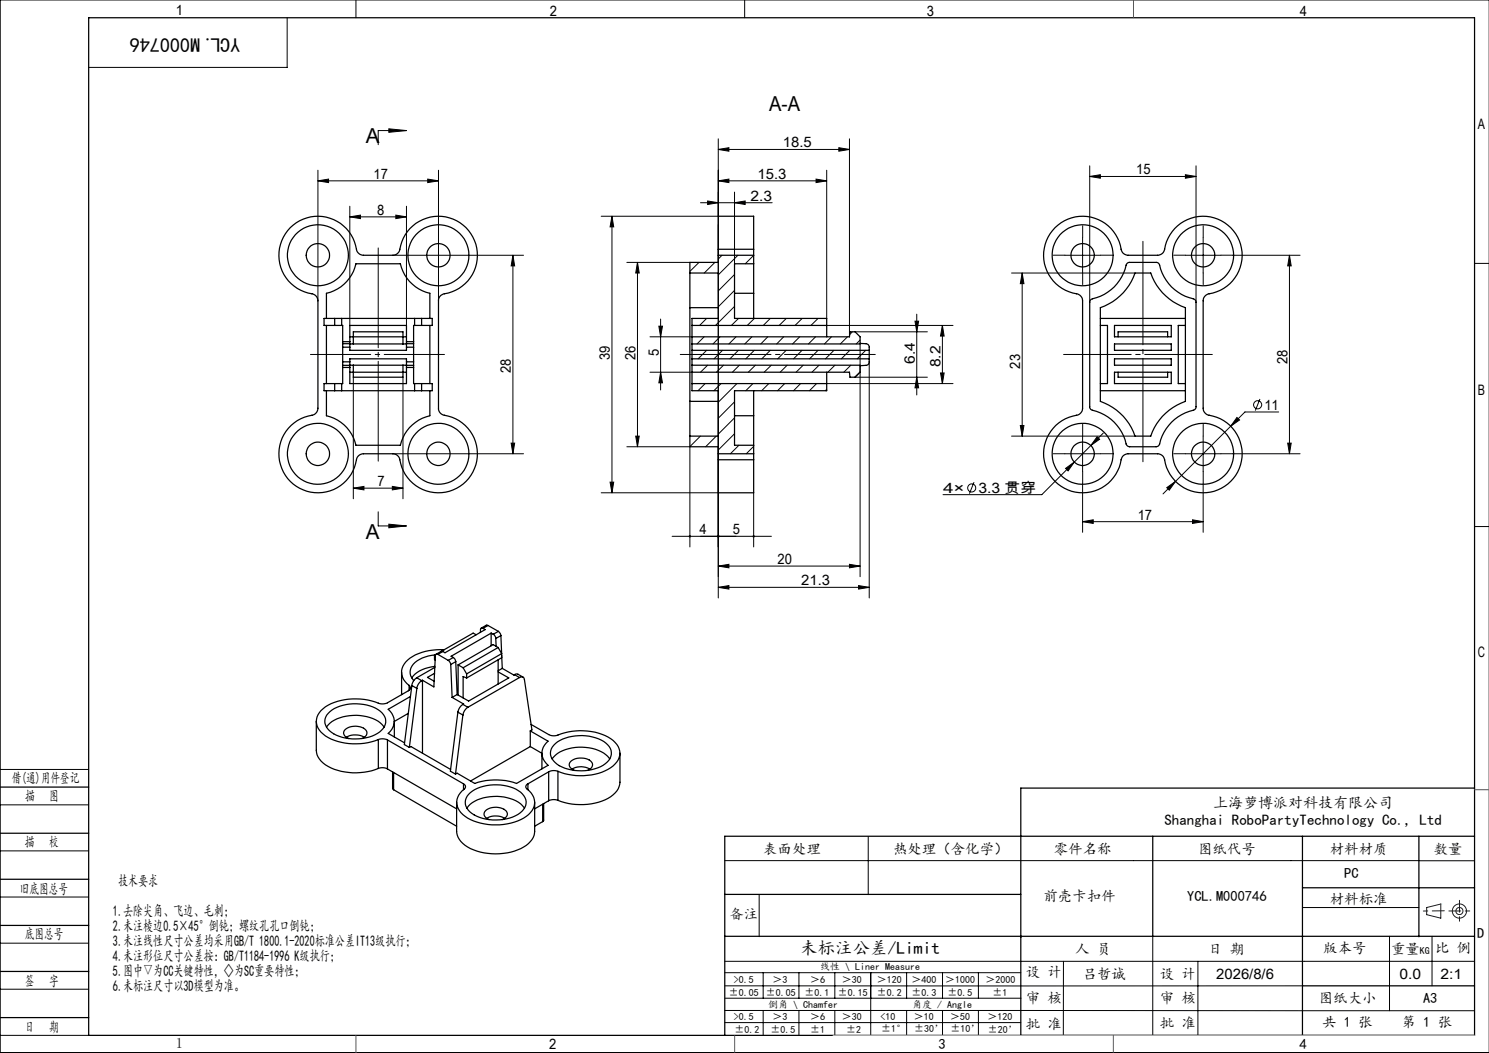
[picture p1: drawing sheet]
<svg xmlns="http://www.w3.org/2000/svg" width="420mm" height="297mm" viewBox="0 0 420 297" stroke-linecap="round" stroke-linejoin="round" font-family="sans-serif">
<g fill="none" stroke="#000" stroke-width=".28">
<path d="M100.4 0v5M210 0v5M420 0h-419.9v297h419.9M81 5v14h-56M109.7 36.3l5 .5-5 .5zM114.7 36.8h-8v4M202.6 39.2v129.5M239.6 39.2v55.8M89.7 51l3-.5v1zM89.7 51h34M89.7 48v36.8M98.7 58.2v33.6"/>
<path d="M114.7 58.2v33.6M120.7 50.5l3 .5-3 .5zM123.7 48v36.8M197.6 57.2h20.2M199.6 56.7l3 .5-3 .5zM202.6 51l3-.5v1zM202.6 42.2l3-.5v.9zM202.6 51h30.6M202.6 42.2h37M207.2 57.2l3-.5v1zM207.2 54.2v20.2M230.2 50.5l3 .5-3 .5z"/>
<path d="M233.2 48v41.8M236.6 41.7l3 .5-3 .4zM307.4 49.8l3-.5v1zM307.4 46.8v38.5M307.4 49.8h30M334.4 49.3l3 .5-3 .5zM337.4 46.8v38.5M98.7 61.2l3-.5v1zM98.7 61.2h16M110.8 72h36.9M111.7 60.7l3 .5-3 .5zM144.7 72l.5 3h-1z"/>
<path d="M144.7 72v56M169.6 61h33M172.6 61l.5 3h-1zM172.6 61v78M176.8 74h17.8M179.8 74l.5 3h-1zM179.8 74v52M197.2 74l-2.6 2.5M201.6 74l-3 3M203.7 72l-1.1 1.1M207.2 77.4l-4.6 4.7M208.1 72l-5.5 5.5"/>
<path d="M212.6 72l-2.4 2.4M285.3 77h34.8M288.3 77l.5 3h-1zM288.3 77v46M300.4 72h10M305.4 67v10M334.4 72h10M339.4 67v10M347.7 72h19M363.7 72l.5 3h-1zM363.7 72v56M415.9 74.3h4.1"/>
<path d="M183.3 95h11.9M185.8 92h1.1l-.6 3zM186.3 90v20M198.6 95l-2 2M199.3 89.8l-2 2M199.3 98.8l-2.4 2.4M203.1 95l-2 2M203.8 98.8l-2.4 2.4M207.2 81.9l-4.6 4.6M207.2 86.4l-5.4 5.4M207.6 95l-2 2M208.3 98.8l-2.4 2.4"/>
<path d="M208.3 89.8l-2 2M212.1 95l-2 2M212.8 98.8l-2.4 2.4M212.8 89.8l-2 2M216.6 95l-2 2M217.3 89.8l-2 2M217.3 98.8l-2.4 2.4M221.1 95l-2 2M221.8 98.8l-2.4 2.4M221.8 89.8l-2 2M225.6 95l-2 2M226.2 98.8l-2.4 2.4"/>
<path d="M226.3 89.8l-2 2M230 95l-2 2M230.8 89.8l-2.1 2M230.8 98.8l-2.4 2.4M233.2 91.8h35.6M234.5 95l-1.9 2M235.2 98.8l-2.4 2.4M239 95l-2 2M239.7 98.8l-2.4 2.4M240.4 93.6l-.7 .8M241.2 93.6h20.4M242.6 95.9l-1.1 1.1"/>
<path d="M242.6 97v65.7M244.2 98.8l-2.4 2.4M258.1 90.6h1l-.5 3zM258.6 88.6v22.8M265.8 91.8v16.4M265.8 91.8l.5 3h-1zM99.7 106.4v34.3M113.7 106.4v34.3M183.3 105h11.9M186.3 105l.6 3h-1.1zM198.9 108.2l-2 2M199.6 103l-2 2"/>
<path d="M203.4 108.2l-2 2M204.1 103l-2 2M207.2 117.9l-4.6 4.5M207.2 113.3l-4.6 4.7M207.9 108.2l-5.3 5.2M208.6 103l-2 2M212.4 108.2l-2 2M213.1 103l-2 2M216.9 108.2l-2.1 2M217.6 103l-2.1 2M221.3 108.2l-2 2M222 103l-1.9 2"/>
<path d="M225.8 108.2l-2 2M226.6 103l-2.1 2M230.3 108.2l-2 2M231 103l-2 2M233.2 109.8l-.4 .4M233.2 108.2h35.6M235.5 103l-2 2M240 103l-2 2M241.2 106.4h20.4M242.6 104.9l-1.5 1.5M245.2 102.1v66.6M258.6 106.4l.5 3h-1z"/>
<path d="M265.3 105.2h1l-.5 3zM348.9 117.8l.7 .7-2.5 1.7zM355.4 112.5l-1.3 3.3M360.7 116.2h-9.5l-23.2 23.1M99.7 137.7l3-.5v1zM99.7 137.7h14M110.7 137.2l3 .5-3 .5zM110.8 128h36.9M144.2 125h1l-.5 3zM169.6 139h33M172.1 136h1l-.5 3zM176.8 126h17.8v28.3"/>
<path d="M179.3 123h1l-.5 3zM197.6 123l-3 3M202 123l-3 3M207.2 122.3l-4.6 4.6M208.4 125.6l-2.4 2.4M212.6 125.9l-2.1 2.1M212.6 139v15.3M274.7 136l-1.3 3.2M285.3 123h34.8M287.8 120h1l-.5 3zM300.4 128h10M300.6 132.1l2.4-1.8-1.7 2.5z"/>
<path d="M305.4 123v10M305.4 136.3v13.8M309.5 123.2l.7 .7-2.5 1.8zM311.2 122.1l-17.3 17.4h-27.9M329.1 137.5l2.5-1.7-1.8 2.5zM334.4 128h10M339.4 123v10M339.4 136.3v13.8M347.7 128h19M363.2 125h1l-.5 3zM106.7 144.4v3.9h8M109.7 147.8l5 .5-5 .6z"/>
<path d="M189.6 151.3h28M202.6 159.7l3-.5v1zM202.6 159.7h40M239.6 159.2l3 .5-3 .5zM305.4 147.1l3-.5v1zM305.4 147.1h34M336.4 146.6l3 .5-3 .5zM415.9 148.5h4.1M202.6 165.7l3-.5v1zM202.6 165.7h42.6M242.2 165.2l3 .5-3 .5zM0 217h25"/>
<path d="M0 227h25M0 240h25M244.9 236v16.3M0 253h25M204.4 242.7h195.8M214.1 252.4v11.8M367.4 256h32.8M400.2 242.8h15.7M0 266h25M0 279h25M204.4 271.1h211.5M204.4 278.1h163"/>
<path d="M204.4 274.4h83.5M215.3 274.4v7.1M225.4 274.4v7.1M235.5 274.4v7.1M245.6 274.4v17.6M255.7 274.4v7.1M265.9 274.4v7.1M276 274.4v7.1M300 271.1l-.1 21M325.2 264.1v27.9M337.9 271.1v20.9M391.9 264.1v21"/>
<path d="M403.9 264.1v14M0 292h25M204.4 285l211.5 .1M204.4 288.4h83.5M204.5 281.5h83.5M215.3 285v7M225.4 285v7M235.5 285v7M255.7 285v7M265.9 285v7M276 285v7M287.9 292h128"/>
<circle cx="354.7" cy="114.2" r="1.15"/>
<circle cx="274.1" cy="137.6" r="1.15"/>
</g>
<g fill="none" stroke="#191924" stroke-width=".28">
<path d="M402.4 256l4-1v4l-4-1z"/>
<circle cx="411.7" cy="257" r="1"/>
<circle cx="411.7" cy="257" r="2"/>
</g>
<path d="M342 100h-42" fill="none" stroke="#000" stroke-width=".28" stroke-dasharray="30.5 1.3 1.3 1.3" stroke-dashoffset="11.4"/>
<path d="M322.4 68.1v62.1" fill="none" stroke="#000" stroke-width=".28" stroke-dasharray="30.5 1.3 1.3 1.3" stroke-dashoffset="1.3"/>
<g fill="none" stroke="#000" stroke-width=".28" stroke-dasharray="30.5 1.3 1.3 1.3">
<path d="M300.4 72h-3.3M305.4 67v-3.3M305.4 77v3.3M310.4 72h3.3M334.4 72h-3.3M339.4 67v-3.3M339.4 77v3.3M344.4 72h3.3M300.4 128h-3.3M305.4 123v-3.3M305.4 133v3.3M310.4 128h3.3"/>
<path d="M334.4 128h-3.3M339.4 123v-3.3M339.4 133v3.3M344.4 128h3.3"/>
</g>
<path d="M191.9 100h55" fill="none" stroke="#000" stroke-width=".28" stroke-dasharray="30.5 1.3 1.3 1.3" stroke-dashoffset="4.9"/>
<path d="M125.4 100h-37.8" fill="none" stroke="#000" stroke-width=".28" stroke-dasharray="30.5 1.3 1.3 1.3" stroke-dashoffset="13.5"/>
<path d="M106.7 69.9v60.2" fill="none" stroke="#000" stroke-width=".28" stroke-dasharray="30.5 1.3 1.3 1.3" stroke-dashoffset="2.3"/>
<g fill="none" stroke="#000" stroke-width=".35">
<path d="M25 5h390.9v287h-390.9zM81.9 64.2a11.1 11.1 0 0 1 11.5-2.5 11.1 11.1 0 0 1 7.4 9.3l.7 .7 .7 .3h8.6a2.02 2.02 0 0 0 2-1.7 11 11 0 0 1 11.5-9.3 11 11 0 0 1 10.4 10.7 11 11 0 0 1-9.7 11.2l-.9 .6-.4 1v30.6a1.95 1.95 0 0 0 1.6 2 11 11 0 0 1 9.3 11.6 11 11 0 0 1-10.6 10.3 11 11 0 0 1-11.3-9.6l-.6-.9-.9-.5h-8.7a2.02 2.02 0 0 0-2 1.7 11 11 0 0 1-11.5 9.3 11 11 0 0 1-10.4-10.7 11 11 0 0 1 9.7-11.3l1.1-.8 .3-1.1v-30.3a2.02 2.02 0 0 0-1.7-1.9 11 11 0 0 1-8.8-7.5 11 11 0 0 1 2.7-11.2zM194.6 77v9.8M194.6 77h8v12.8h-7.4v20.4h7.4v12.8h-8M202.6 70.3v1.7M202.6 70.3v-9.3h10v9.3M202.6 72h10M202.6 72v2h-8v3M202.6 70.3h10M212.6 70.3v1.7M212.6 74.4v8.3M212.6 74.4h-5.4v15.4h26v5.2"/>
<path d="M212.6 72v2.4M297.6 64.2a11.1 11.1 0 0 1 11.4-2.6 11.1 11.1 0 0 1 7.3 9.1l.6 .8 1 .5h8.6a2.02 2.02 0 0 0 2-1.7 11 11 0 0 1 11.6-9.3 11 11 0 0 1 10.3 10.7 11 11 0 0 1-9.7 11.2l-1 .9-.3 1v30.3a2.02 2.02 0 0 0 1.7 2 11 11 0 0 1 9.2 11.6 11 11 0 0 1-10.6 10.3 11 11 0 0 1-11.3-9.6l-.6-.9-.9-.5h-8.7a2.02 2.02 0 0 0-2 1.7 11 11 0 0 1-11.5 9.3 11 11 0 0 1-10.3-10.7 11 11 0 0 1 9.6-11.3l1.1-.8 .3-1.1v-30.3a2.02 2.02 0 0 0-1.7-1.9 11 11 0 0 1-8.8-7.5 11 11 0 0 1 2.7-11.2zM317.9 74.3l.6-.3h7.6a.99 .99 0 0 1 1 .8 13 13 0 0 0 9.9 9.7l.4 .6v29.6a.99 .99 0 0 1-.8 1 12.9 12.9 0 0 0-9.6 9.8l-.9 .5h-7.5l-.7-.3a13.4 13.4 0 0 0-10.1-10.1l-.4-.7v-29.6a.99 .99 0 0 1 .8-1 13 13 0 0 0 9.7-10zM92.1 89.8v-7.1a11 11 0 0 0 8.3-8.3h12.5a11 11 0 0 0 8.3 8.3v7.1M92.1 91.8v16.4M94.4 89.8h2M94.4 91.8h2M94.4 89.8h-3v2h3M94.4 89.8v2M96.4 91.8h.3v5.1M96.4 89.8v2M96.4 89.8h20.5"/>
<path d="M96.7 96.9v1M96.7 97.9v4.2M96.7 97.9h2M96.7 96.9h2M96.7 96.4h2M98.7 96.9v1M98.7 96.9v-5.1h16v5.1M98.7 97.9v.9h16v-.9M98.7 95h16M98.7 97h16M99.7 97v-3.4h14v3.4M114.7 96.9v1"/>
<path d="M114.7 97.9h2M114.7 96.9h2M114.7 96.4h2M116.7 96.9v1M116.7 97.9v4.2M116.9 89.8h2M116.9 91.8h2M116.9 91.8h-.2v5.1M116.9 89.8v2M118.9 89.8h3v2h-3M118.9 89.8v2M121.2 91.8v16.4"/>
<path d="M194.6 86.8v26.4M194.6 86.8h8M195.2 98.8h50M195.2 95h44.4l.1-1.4h1.5l1.4 1.4v2h-47.4M195.2 91.8h38M207.2 82.7h5.4M212.6 82.7v7.1M242.6 96.9h1.7a.96 .96 0 0 1 .9 1v4.2a.91 .91 0 0 1-.9 .9l-1.7 .1M310.4 86.8a15.9 15.9 0 0 0 9.7-9.8h4.5a15.6 15.6 0 0 0 9.8 9.8v26.4a15.8 15.8 0 0 0-9.8 9.8h-4.5a15.6 15.6 0 0 0-9.7-9.8zM310.4 91.8h2v16.4h-2M310.4 89.8h24M314.4 97h16v1.8h-16z"/>
<path d="M314.4 91.8h16v3.2h-16zM315.4 95v-1.4h14v1.4M334.4 91.8h-2v16.4h2M92.1 110.2v7.1a11 11 0 0 1 8.3 8.3h12.5a11 11 0 0 1 8.3-8.3v-7.1M94.4 110.2h2M94.4 108.2h2M94.4 108.2h-3v2h3M94.4 108.2v2M96.4 110.2h20.5M96.4 108.2v2M96.7 102.1v.9M96.7 102.1h2"/>
<path d="M96.7 103v5.2h-.3M96.7 103h20M96.7 103.6h2M98.7 102.1v6.1h16v-6.1M98.7 102.1v-.9h16v.9M98.7 105h16M99.7 103v3.4h14v-3.4M114.7 102.1h2M114.7 103.6h2M116.7 102.1v.9M116.7 103v5.2h.2M116.9 110.2h2"/>
<path d="M116.9 108.2h2M116.9 108.2v2M118.9 108.2h3v2h-3M118.9 108.2v2M194.6 113.2v9.8M194.6 113.2h8M195.2 101.2h50M195.2 103h47.4v2l-1.4 1.4h-1.5l-.1-1.4h-44.4M195.2 108.2h38M207.2 117.3h5.4M212.6 117.3v8.3M212.6 110.2v7.1"/>
<path d="M233.2 105v5.2h-26v15.4h5.4M310.4 110.2h24M314.4 101.2h16v1.8h-16zM314.4 105h16v3.2h-16zM315.4 105v1.4h14v-1.4M194.6 123v3h8v2M202.6 128v1.7M202.6 129.7v9.3h10v-9.3M202.6 128h10M202.6 129.7h10M212.6 128v1.7M212.6 125.6v2.4"/>
<path d="M134.3 179l-.8-.4-8.9 5.1M136.2 177.2a.42 .42 0 0 0-.4 0 .42 .42 0 0 0-.3 .4v.8M136.2 177.2l.6 .4-11.3 6.5-.6-.3M137.7 176.4h-.5l-1.5 .8M137.7 176.4l-1.5 .8M137.7 176.4l2.9 1.7M138.5 178.6l-11.3 6.5 .6 .4M138.5 178.6l.6 .3M138.5 178.6v3.5M139.1 178.9l.6 .7 .1 .5M140.6 178.1l.5 .6 .2 .6M140.6 178.1l-1.5 .8"/>
<path d="M141.3 179.3l-1.5 .8M141.3 179.3l.2 5M113.3 189.6v6.3M115.4 193.3a.87 .87 0 0 1-.2 1.5l-5.9 3.4a3.7 3.7 0 0 1-3.5-.2 17.2 17.2 0 0 0-14 1.4 4.6 4.6 0 0 0-2.6 4.1 4.6 4.6 0 0 0 2.6 4.1 17.2 17.2 0 0 0 14.9 1M115.4 193.3v1.4M115.7 196.5l-6.2 3.6a4.2 4.2 0 0 1 0 6.8l4.6 2.6M116.2 193.4l-2.1 16.6 1.4 .8M116.2 193.4l1.4 .8M117.5 191.2a3 3 0 0 0-1.3 2.2M117.5 191.2l1.5 .8M117.6 194.2l-2.1 16.6M119 192a3 3 0 0 0-1.4 2.2"/>
<path d="M119.2 191.9v20.5M119.2 191.9l-.2 .1M122.6 189.9l-2 1.2 1.9 1.1M122.7 188a8.6 8.6 0 0 0-6.6 3.2M122.7 188.2l-5.2 3M122.7 186.2l-.1-.2v-1.1l.2-.2a8.5 8.5 0 0 0-6.9 3.7 3.2 3.2 0 0 0 .8 3.6M123.5 184.6a.43 .43 0 0 0-.5-.1 .43 .43 0 0 0-.2 .4l-.4 8.8-3.2-1.8M123.5 184.6l2.9 1.7M124.9 183.8l-.5-.1-1.4 .8M124.9 183.8l-1.4 .8M125.3 183.3a13.9 13.9 0 0 0-10.9 3.4 4.2 4.2 0 0 0 1 6.6M126.4 186.3l.7 1.1"/>
<path d="M127.1 187.4l.4 9.3M127.5 196.7l3.3 1.9-.2 .1M127.8 185.5l.5 .4 .3 .7M127.8 185.5l-1.4 .8M128.6 186.6l-1.5 .8M128.6 186.6l.3 9.3M128.9 195.9l-1.4 .8M129.2 187.5l1.4 .8M129.2 187.5v8.5M130.6 198.7a3.2 3.2 0 0 0-1.4 2.2M130.6 198.7l1.4 .8M130.6 188.3l1 1.8"/>
<path d="M131.6 190.1v1.1M131.6 191.2l-1-.4v6M132 199.5a3.2 3.2 0 0 0-1.4 2.2M139.8 180.1l.1 2.2M140.5 182.6l-9.9 5.7M140.5 182.6l1 1.8M140.5 182.6l-1.4-.8-9.9 5.7M140.5 189.5l3 1.7-11.3 6.5-3.3-1.8M140.5 186.1v6.8M141.5 184.4l-9.9 5.7M141.5 184.4v1.1l-9.9 5.7M141.5 184.7l.2 3.8"/>
<path d="M141.7 188.5l-1.2 .7M141.7 188.5l3.2 1.9 .2-.1M145.1 190.3l.7-.2 1.7 .9M145.1 190.3l1.4 .8M146.5 191.1a.82 .82 0 0 1 .9-.2 .82 .82 0 0 1 .5 .8l2.1 14.2-.4 .3M146.5 191.1l-14.5 8.4M89.2 203.5v8.1a6 6 0 0 0 4.2 5 17.5 17.5 0 0 0 13.3 .1M92.1 205.1a8.7 8.7 0 0 1 7.5-3.3 9.8 9.8 0 0 1 8.7 3.3M92.6 201.2a11.9 11.9 0 0 1 10.9-2.3 6 6 0 0 1 5.3 4.3 4.4 4.4 0 0 1-3 4.1 12.8 12.8 0 0 1-12.9-1.2 3.2 3.2 0 0 1-.3-4.9zM97.7 208a5.1 5.1 0 0 1 5 0M98.4 208.3a1.55 1.55 0 0 1-1.4-1.4 1.55 1.55 0 0 1 1.1-1.6 4.5 4.5 0 0 1 5.3 1v1l-.6 .7-.7 .3M106.7 208.6a3.2 3.2 0 0 1 2.6 .1"/>
<path d="M106.7 216.7a3.1 3.1 0 0 1 2.6 .2M106.7 208.6v8.1M109.3 208.7l21.4 12.4M109.3 208.7v8.2M109.3 216.9l19.5 11.2M110.7 217.7v4.7l.3 .3M111 217.9v4.8M115.1 201.2l-3.9 2.3v4.4M115.5 210.8l.4-.2 11.2 6.4M129.2 200.9l-2.2 16.6 1.5 .8M129.2 200.9l1.4 .8M130.6 201.7l-2.1 16.6"/>
<path d="M149.6 206.2l5 2.9a4.2 4.2 0 0 0 0 6.8l-8.9 5.1a17.9 17.9 0 0 0-11.8 0l-5-2.9-.4 .2M149.6 210.6l3.3 1.8v4.4M149.6 206.2v4.4M149.6 210.6l-16.8 9.7M149.8 204.3l5 2.9a3.6 3.6 0 0 0 3.5-.2 16.8 16.8 0 0 1 14.6 1.8 4.3 4.3 0 0 1 0 7.2 16.7 16.7 0 0 1-15.5 1.6M154.8 217.7l-5.9 3.4M154.8 217.7v8.1M155.8 214.1a10 10 0 0 1 9.4-3.3 8.8 8.8 0 0 1 6.8 3.3M156.7 209.7a12.8 12.8 0 0 1 14.2-.1 3.4 3.4 0 0 1-.2 5.8 12.6 12.6 0 0 1-14.1-.4 3.3 3.3 0 0 1 .1-5.3zM157.4 217.6a3.2 3.2 0 0 0-2.6 .1M157.4 217.6v8.1M161.3 216.9a5.1 5.1 0 0 1 5.1 0"/>
<path d="M162 217.3a1.57 1.57 0 0 1-1.4-1.4 1.57 1.57 0 0 1 1.1-1.7 4.5 4.5 0 0 1 5.4 1.1v.7l-.3 .6-1.1 .7M174.9 212.4v8.2a6.6 6.6 0 0 1-5.1 5.4 18.2 18.2 0 0 1-12.4-.3M0 222h25M0 235h25M111 222.7l17.8 10.3M128.8 226.3v8.2a6.4 6.4 0 0 0 4.8 5.2 17.1 17.1 0 0 0 14.8-1.3l1.2-1.1a4.1 4.1 0 0 0 1.2-2.8v-8.2M130.7 221.1a.84 .84 0 0 1 .6 .7 .84 .84 0 0 1-.3 .8 4.4 4.4 0 0 0 .2 7.7 16.5 16.5 0 0 0 17.9-.5 4.4 4.4 0 0 0-.6-7.4l-.2-.6 .6-.7M130.7 221.1v1.6M131.7 228a8.9 8.9 0 0 1 7.5-3.4 9.8 9.8 0 0 1 8.8 3.4M132.2 224.1a12.2 12.2 0 0 1 11.7-2.1 5.1 5.1 0 0 1 4.5 4.7 6.3 6.3 0 0 1-5.6 4.3 11.8 11.8 0 0 1-10.8-2.5 3.2 3.2 0 0 1 .2-4.4zM137.3 230.8a5.1 5.1 0 0 1 5 0M138 231.2a1.54 1.54 0 0 1-1.4-1.4 1.54 1.54 0 0 1 1.1-1.7 4.4 4.4 0 0 1 5.3 1.1 1.62 1.62 0 0 1-1.4 2"/>
<path d="M148.9 221.1v1.6M153.1 231.7l-2.3 1.3M153.1 226.8v4.9M153.4 226.7v4.7l-.3 .3M154.8 225.8l-4 2.3M157.4 225.7a3.3 3.3 0 0 0-2.6 .1M325.2 235.9v28.2M367.4 235.9v56.1M400.2 235.9v28.3M415.9 235.9h-211.5v56.1M415.9 222.3h-128v69.7M0 248h25"/>
<path d="M204.4 252.3h83.5M367.4 250.4h48.5M0 261h25M0 274h25M204.4 264.1h211.5M367.4 278.1h48.5M0 287h25"/>
<circle cx="89.7" cy="72" r="3.3"/>
<circle cx="89.7" cy="72" r="8.6"/>
<circle cx="123.7" cy="72" r="8.6"/>
<circle cx="123.7" cy="72" r="3.3"/>
<circle cx="305.4" cy="72" r="3.3"/>
<circle cx="305.4" cy="72" r="8.6"/>
<circle cx="339.4" cy="72" r="3.3"/>
<circle cx="339.4" cy="72" r="8.6"/>
<circle cx="89.7" cy="128" r="3.3"/>
<circle cx="89.7" cy="128" r="8.6"/>
<circle cx="123.7" cy="128" r="8.6"/>
<circle cx="123.7" cy="128" r="3.3"/>
<circle cx="305.4" cy="128" r="8.6"/>
<circle cx="305.4" cy="128" r="3.3"/>
<circle cx="339.4" cy="128" r="3.3"/>
<circle cx="339.4" cy="128" r="8.6"/>
</g>
<path d="M407.4 256.9l-5.9 .1M408.7 256.9h6M411.7 253.9v6" fill="none" stroke="#191924" stroke-width=".28" stroke-dasharray="6.3 1.3 1.3 1.3" stroke-dashoffset="3"/>
<path d="M235 292h180.9" fill="none" stroke="#c0c0c0" stroke-width=".28"/>
<path d="M319.7 0v5M415.9 222.7h4.1M100.4 292v5M207.2 292v5M314 292v5" fill="none" stroke="#00f" stroke-width=".28"/>
<path d="M406.4 255h.1" fill="none" stroke="#0ff" stroke-width=".28"/>
<g fill="#000">
<path d="M109.7 36.3l5 .5-5 .5zM109.7 147.8l5 .5-5 .6z"/>
<path d="M120.7 50.5l3 .5-3 .5zM89.7 51l3-.5v1zM239.6 159.2l3 .5-3 .5zM202.6 159.7l3-.5v1z"/>
<path d="M207.2 57.2l3-.5v1zM199.6 56.7l3 .5-3 .5z"/>
<path d="M230.2 50.5l3 .5-3 .5zM202.6 51l3-.5v1zM242.2 165.2l3 .5-3 .5zM202.6 165.7l3-.5v1zM236.6 41.7l3 .5-3 .4zM202.6 42.2l3-.5v.9z"/>
<path d="M334.4 49.3l3 .5-3 .5zM307.4 49.8l3-.5v1z"/>
<path d="M98.7 61.2l3-.5v1zM111.7 60.7l3 .5-3 .5z"/>
<path d="M144.7 72l.5 3h-1zM144.2 125h1l-.5 3z"/>
<path d="M172.6 61l.5 3h-1zM172.1 136h1l-.5 3zM179.8 74l.5 3h-1zM179.3 123h1l-.5 3zM185.8 92h1.1l-.6 3zM186.3 105l.6 3h-1.1zM258.1 90.6h1l-.5 3zM258.6 106.4l.5 3h-1zM265.8 91.8l.5 3h-1zM265.3 105.2h1l-.5 3z"/>
<path d="M288.3 77l.5 3h-1zM287.8 120h1l-.5 3z"/>
<path d="M99.7 137.7l3-.5v1zM110.7 137.2l3 .5-3 .5z"/>
<path d="M309.5 123.2l-1.8 2.5 2.5-1.8zM300.6 132.1l.7 .7 1.7-2.5zM329.1 137.5l.7 .8 1.8-2.5zM348.9 117.8l-1.8 2.4 2.5-1.7z"/>
<path d="M363.2 125h1l-.5 3zM363.7 72l.5 3h-1z"/>
<path d="M202.4 151l-.2 .3h.4h-.4a.35 .35 0 0 0 .4 .3 .35 .35 0 0 0 .3-.4 .35 .35 0 0 0-.5-.2zM194.3 151.1l.1 .4h.4l.1-.2h-.3h.3l-.1-.3z"/>
<path d="M202.3 151.1l.1 .4h.4l.1-.2h-.3h.3l-.1-.3zM212.4 151l-.1 .3h.3h-.3a.34 .34 0 0 0 .4 .3 .34 .34 0 0 0 .2-.5 .34 .34 0 0 0-.5-.1z"/>
<path d="M336.4 146.6l3 .5-3 .5zM305.4 147.1l3-.5v1z"/>
</g>
<g font-size="5.8">
<text x="217" y="31.3">A-A</text>
<text x="103.2" y="40.4">A</text>
<text x="103.2" y="151.9">A</text>
</g>
<text font-size="5.6" x="67.7" y="10.6" transform="rotate(-180 67.7 10.6)">YCL.M000746</text>
<text font-size="4.9" x="225.7" y="269">未标注公差/Limit</text>
<g font-size="4.2">
<text x="342.2" y="227.9">上海萝博派对科技有限公司</text>
<text x="328.5" y="232.8">Shanghai RoboPartyTechnology Co., Ltd</text>
<text x="33.3" y="249.9">技术要求</text>
<text x="31.9" y="258.4">1.去除尖角、飞边、毛刺；</text>
<text x="31.9" y="262.6">2.未注棱边0.5×45°倒钝；螺纹孔孔口倒钝；</text>
<text x="31.9" y="266.8">3.未注线性尺寸公差均采用GB/T 1800.1-2020标准公差IT13级执行；</text>
<text x="31.9" y="271.1">4.未注形位尺寸公差按：GB/T1184-1996 K级执行；</text>
<text x="31.9" y="275.3">5.图中▽为CC关键特性，◇为SC重要特性；</text>
<text x="31.9" y="279.5">6.未标注尺寸以3D模型为准。</text>
</g>
<g font-size="4.1">
<text x="49.6" y="4.3">1</text>
<text x="155.1" y="4.6">2</text>
<text x="261.4" y="4.6">3</text>
<text x="366.6" y="4.6">4</text>
<text x="220.9" y="41.6">18.5</text>
<text x="416.9" y="36.3">A</text>
<text x="105.4" y="50.4">17</text>
<text x="213.7" y="50.4">15.3</text>
<text x="320.5" y="49.2">15</text>
<text x="211.7" y="56.6">2.3</text>
<text x="106.4" y="60.6">8</text>
<text x="172" y="101.5" transform="rotate(-90 172 101.5)">39</text>
<text x="179.3" y="101.5" transform="rotate(-90 179.3 101.5)">26</text>
<text x="185.8" y="100.5" transform="rotate(-90 185.8 100.5)">5</text>
<text x="144.1" y="105.3" transform="rotate(-90 144.1 105.3)">28</text>
<text x="258" y="102.6" transform="rotate(-90 258 102.6)">6.4</text>
<text x="265.2" y="103.6" transform="rotate(-90 265.2 103.6)">8.2</text>
<text x="287.8" y="103.9" transform="rotate(-90 287.8 103.9)">23</text>
<text x="363.2" y="102.6" transform="rotate(-90 363.2 102.6)">28</text>
<text x="416.9" y="111.3">B</text>
<text x="356.6" y="115.6">11</text>
<text x="106.5" y="137.1">7</text>
<text x="266" y="139.1">4×</text>
<text x="276" y="139.1">3.3 贯穿</text>
<text x="320.9" y="146.5">17</text>
<text x="197.3" y="150.7">4</text>
<text x="206.7" y="150.7">5</text>
<text x="219.3" y="159.1">20</text>
<text x="226" y="165.1">21.3</text>
<text x="416.9" y="185.3">C</text>
<text x="3.3" y="220.9">借(通)用件登记</text>
<text x="7.1" y="226">描</text>
<text x="13.9" y="226">图</text>
<text x="7" y="238.9">描</text>
<text x="13.8" y="238.9">校</text>
<text x="215.3" y="240.8">表面处理</text>
<text x="251.9" y="240.8">热处理（含化学）</text>
<text x="297.3" y="240.8">零件名称</text>
<text x="337.9" y="240.8">图纸代号</text>
<text x="375.1" y="240.8">材料材质</text>
<text x="404.4" y="240.8">数量</text>
<text x="379.2" y="247.6">PC</text>
<text x="5.6" y="252">旧底图总号</text>
<text x="294.3" y="254.2">前壳卡扣件</text>
<text x="334.9" y="254.2">YCL.M000746</text>
<text x="375.1" y="254.9">材料标准</text>
<text x="205.7" y="259.3">备注</text>
<text x="7" y="265">底图总号</text>
<text x="303.3" y="269">人 员</text>
<text x="340.8" y="269">日 期</text>
<text x="373.2" y="268.7">版本号</text>
<text x="392.4" y="269">重量</text>
<text x="404.8" y="268.7">比 例</text>
<text x="416.7" y="264.6">D</text>
<text x="289.3" y="275.5">设 计</text>
<text x="7" y="278">签</text>
<text x="13.8" y="278">字</text>
<text x="305.4" y="276">吕哲诚</text>
<text x="327.2" y="276">设 计</text>
<text x="343.1" y="276">2026/8/6</text>
<text x="394.8" y="276">0.0</text>
<text x="406.3" y="276">2:1</text>
<text x="289.3" y="283">审 核</text>
<text x="327.2" y="282.9">审 核</text>
<text x="372" y="283">图纸大小</text>
<text x="401.4" y="283">A3</text>
<text x="7" y="291">日</text>
<text x="13.8" y="291">期</text>
<text x="289.3" y="290.1">批 准</text>
<text x="327.2" y="290">批 准</text>
<text x="373" y="289.8">共 1 张</text>
<text x="395.4" y="289.8">第 1 张</text>
<text x="49.6" y="295.6">1</text>
<text x="154.9" y="296">2</text>
<text x="264.7" y="296">3</text>
<text x="366.6" y="296">4</text>
</g>
<g font-size="2.8">
<text x="400.5" y="269">KG</text>
<text x="231.3" y="273.6">线性 \ Liner Measure</text>
<text x="205.6" y="280.8">±0.05</text>
<text x="207" y="277.2">&gt;0.5</text>
<text x="216" y="280.8">±0.05</text>
<text x="217.9" y="277.2">＞3</text>
<text x="227" y="280.8">±0.1</text>
<text x="228.5" y="277.2">＞6</text>
<text x="236.3" y="280.8">±0.15</text>
<text x="237.5" y="277.2">＞30</text>
<text x="247.4" y="277.2">＞120</text>
<text x="247.4" y="280.8">±0.2</text>
<text x="257.1" y="277.2">＞400</text>
<text x="257.1" y="280.8">±0.3</text>
<text x="266.6" y="277.2">＞1000</text>
<text x="267.3" y="280.8">±0.5</text>
<text x="278" y="277.2">＞2000</text>
<text x="279.9" y="280.8">±1</text>
<text x="207" y="287.8">&gt;0.5</text>
<text x="216.6" y="284.3">倒角 \ Chamfer</text>
<text x="217.9" y="287.8">＞3</text>
<text x="228.5" y="287.8">＞6</text>
<text x="237.5" y="287.8">＞30</text>
<text x="248.4" y="287.8">&lt;10</text>
<text x="257.3" y="284.3">角度 / Angle</text>
<text x="257.8" y="287.8">＞10</text>
<text x="268" y="287.8">＞50</text>
<text x="278.5" y="287.8">＞120</text>
<text x="207.1" y="291.3">±0.2</text>
<text x="217.3" y="291.3">±0.5</text>
<text x="228.5" y="291.3">±1</text>
<text x="238.7" y="291.3">±2</text>
<text x="248.6" y="291.1">±1°</text>
<text x="257.8" y="291.1">±30’</text>
<text x="268.1" y="291.1">±10’</text>
<text x="278.6" y="291.2">±20’</text>
</g>
</svg>
